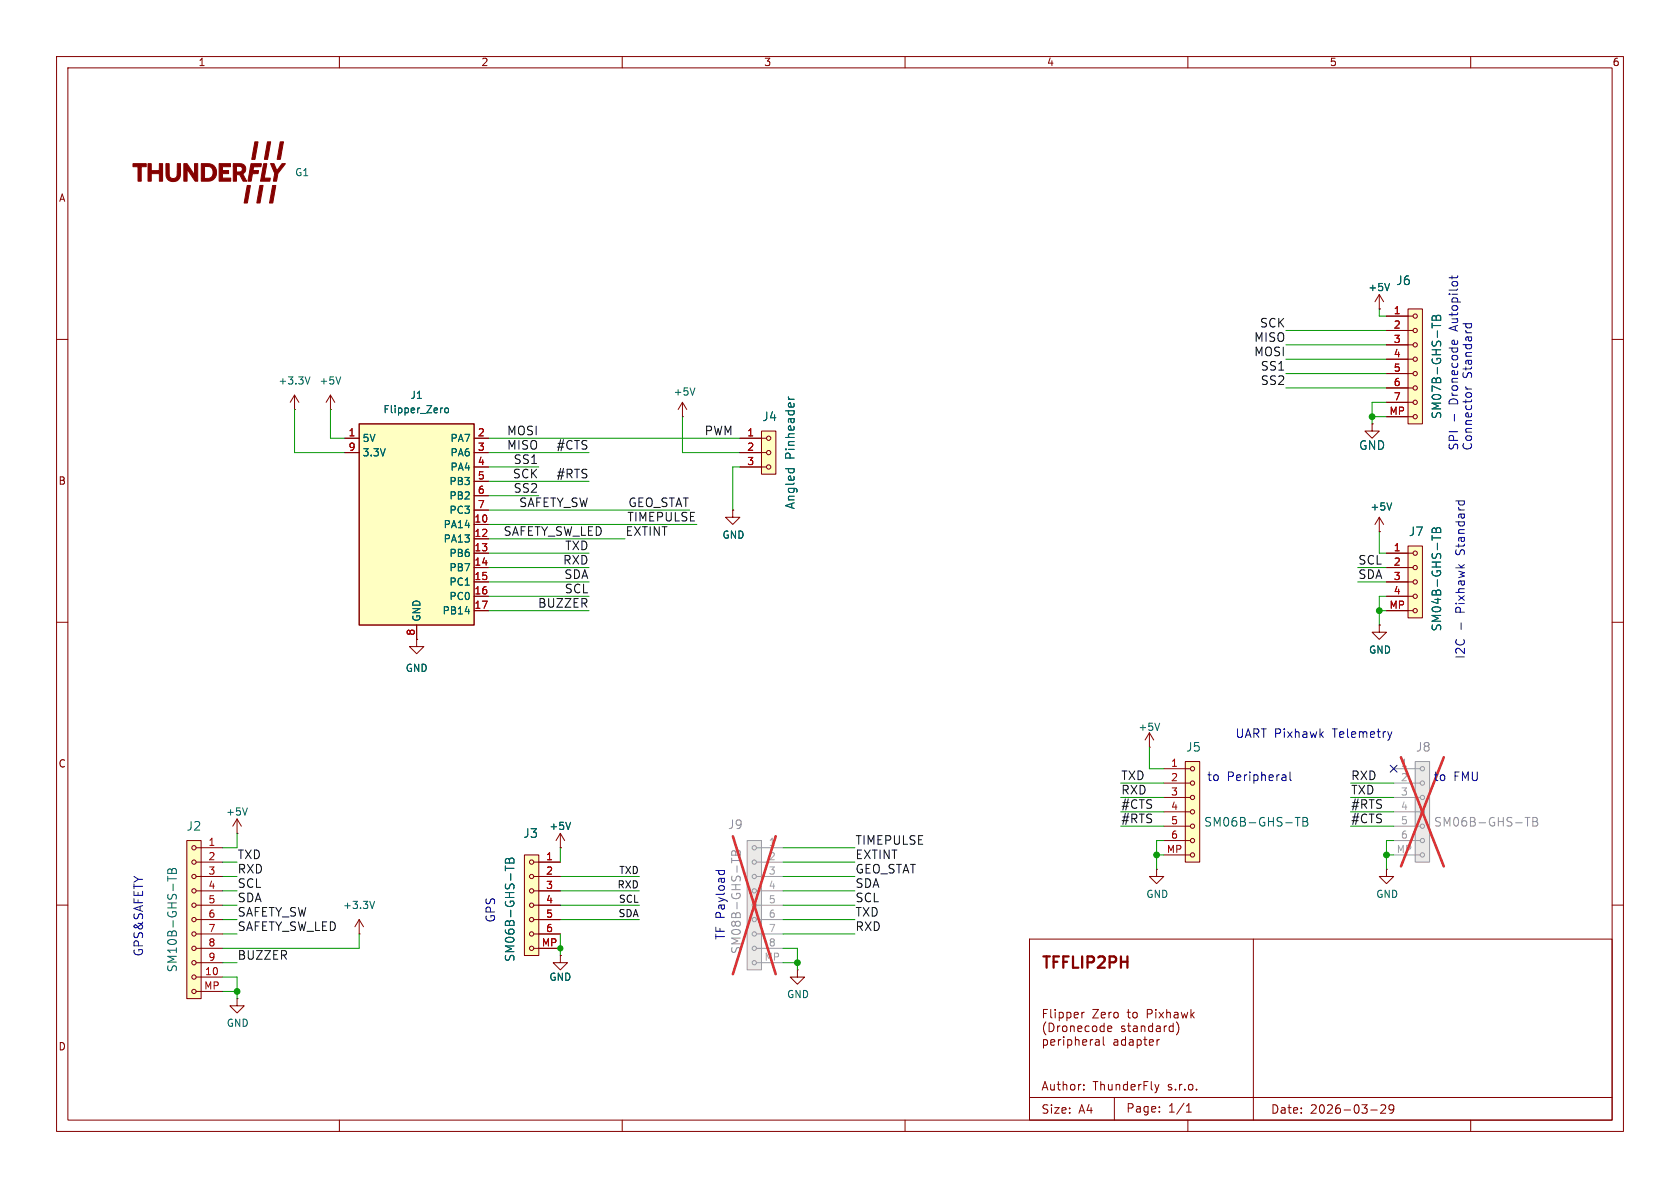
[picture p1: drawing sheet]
<svg xmlns="http://www.w3.org/2000/svg" width="297mm" height="210mm" viewBox="0 0 297 210" stroke-linecap="round" stroke-linejoin="round" font-family="sans-serif">
<g fill="none" stroke="#840000" stroke-width=".18">
<path d="M10 10h277v190h-277zM12 12h273v186h-273zM60 10v2M110 10v2M160 10v2M210 10v2M260 10v2M10 60h2M285 60h2M10 110h2M285 110h2M10 160h2"/>
<path d="M41.9 176.5v1.3h1.3l-1.3 1.3-1.3-1.3h1.3M41.9 176.5h.1M182 166h103v32h-103zM184.5 179.2h.5M185.2 178.4h-.7v1.5M185.8 178.4v1.3l.2 .2M186.5 178.4v.2M186.5 178.9v1M187.3 178.9v1.5M187.3 179l.4-.1 .3 .3v.5l-.2 .2h-.5M188.6 179l.4-.1 .3 .3v.5l-.1 .2h-.6M188.6 178.9v1.5"/>
<path d="M189.9 179.4l.7-.1-.1-.3-.4-.1-.2 .3 .1 .7h.5M191.3 178.9v1M191.7 178.9l-.3 .1-.1 .2M193.2 178.4h1l-1 1.5h1M194.7 179.4l.7-.1-.1-.3-.4-.1-.2 .3 .1 .7h.5M196 178.9v1M196.5 178.9l-.3 .1-.2 .2M197 179l.4-.1 .3 .3v.5l-.3 .2h-.4l-.1-.2v-.5zM199.3 178.9h.5M199.5 178.4v1.3l.3 .2M200.4 179l.4-.1 .2 .3v.5l-.2 .2h-.4l-.1-.2v-.5zM202.8 179.2h.7l.2-.3-.1-.3-.2-.2h-.6v1.5"/>
<path d="M204.3 178.4v.2M204.3 178.9v1M204.9 178.9l.8 1M205.7 178.9l-.8 1M206.3 179.1l.2-.2 .3 .1 .1 .9M206.3 178.4v1.5M207.6 179h.6l.1 .9M208.3 179.3l-.5 .1a.29 .29 0 0 0-.3 .3 .29 .29 0 0 0 .3 .2h.5M208.8 178.9l.3 1 .3-.7 .3 .7 .3-1M210.5 178.4v1.5M210.7 179.4l.4 .5M211.1 178.9l-.6 .6"/>
<path d="M221.6 166v32M285 160h2M60 198v2M110 198v2M160 198v2M182 194h103M184.5 183.8v1.5M184.6 183.8h-.1M184.9 183.8l.3 .3v.4l-.3 .3-.4-.1M186 183.8l-.2 .2v.6l.2 .2 .4-.1M186.3 183.8l.2 .3-.7 .2M187.1 183.8v1"/>
<path d="M187.4 183.8l-.3 .3M188 183.8v1M188.8 183.8v1.5M188.9 183.8h-.1M189.2 183.8l.3 .3v.4l-.3 .3-.4-.1M190.1 183.3v1.5M190.3 183.8l-.2 .1M190.5 183.8l.3 .2v.8M191 181.4l.3 .3-.8 .2M191.2 182.3l-.2 .1M191.4 184.3l.7-.2-.1-.3h-.4l-.2 .2 .1 .7h.5M191.6 192.6v.1"/>
<path d="M191.6 191.8v.1M192.4 181.4h-.4l-.2 .2 .1 .6 .5 .2M192.8 183.8v1M193.2 183.8h-.3l-.1 .3M193.7 183.8h.6v1M194.3 184.1l-.5 .1a.29 .29 0 0 0-.2 .3 .29 .29 0 0 0 .2 .3l.5-.1M195 183.3v1.3l.3 .2M197 183.8h.5l.1 1M197 194v4M197.6 184.1l-.5 .1a.29 .29 0 0 0-.2 .3 .29 .29 0 0 0 .2 .3l.5-.1M198.3 182.3l.4 .1M198.7 181.4h-.4v.2v.2l.4 .1"/>
<path d="M199 183.8h-.5l-.2 .3v.4l.1 .2h.6M199 183.3v1.5M199.7 183.8h.6v1M200.3 184.1l-.5 .1a.29 .29 0 0 0-.2 .3 .29 .29 0 0 0 .2 .3l.5-.1M201 183.8v1.5M201 183.8h.5l.3 .3v.4l-.2 .2h-.6M201.8 181.5l.2-.1h.3l.1 1M201.8 181.4v1M202.2 183.8h.6M202.4 183.3v1.3l.4 .2M203.2 184.3l.7-.2-.1-.3h-.4l-.2 .2 .1 .7h.5M203.8 181.4h-.5l-.3 .2v.5l.2 .2h.6"/>
<path d="M203.8 180.9v1.5M204.2 191.7l.3 1M204.5 181.4h.5l.1 1M204.5 192.7l-.1 .4M204.5 183.8v1M204.9 191.7l-.4 1M205 196.5v.1M205 195.7v.1M205 183.8h-.3l-.2 .3M205.1 181.7l-.5 .1a.29 .29 0 0 0-.2 .3 .29 .29 0 0 0 .2 .3l.5-.1M205.8 181.4v1M206.3 181.4h-.3l-.2 .2"/>
<path d="M207.4 181.4h-.4l-.3 .2v.5l.1 .2h.6M207.4 180.9v1.5M208 180.6a1.72 1.72 0 0 1 0 2.3M209.7 196.6h.9M209.7 195.5l.5-.4v1.5M210 198v2M242.3 196.2h1.2M244.1 195.4l.6-.1 .2 .1 .1 .3-1 1.1h1M246.4 195.9l-.3 .3h-.3l-.3-.3 .2-.5 .4-.1 .2 .1a.99 .99 0 0 1-.3 1.4h-.3M260 198v2"/>
</g>
<path d="M248.9 96.5h2.6v12.7h-2.6z" fill="#ffffc2"/>
<g fill="none" stroke="#840000" stroke-width=".18">
<path d="M245.1 97.8h4.7M248.9 96.5h2.6v12.7h-2.6zM245.1 100.3h4.7M245.1 102.9h4.7M245.1 105.4h4.7M245.1 108h4.7"/>
<circle cx="250.2" cy="97.8" r=".38"/>
<circle cx="250.2" cy="108" r=".38"/>
<circle cx="250.2" cy="102.9" r=".38"/>
<circle cx="250.2" cy="105.4" r=".38"/>
<circle cx="250.2" cy="100.3" r=".38"/>
</g>
<path d="M253.2 94.6v.9M253.2 95.1h1.5M253.2 93.5l.4-.2 .3 .3a.41 .41 0 0 1 .4-.3 .41 .41 0 0 1 .4 .3v.5h-1.5zM253.9 93.6v.5" fill="none" stroke="#006464" stroke-width=".18"/>
<path d="M92.7 151.1h2.5v17.8h-2.5z" fill="#ffffc2"/>
<g fill="none" stroke="#840000" stroke-width=".18">
<path d="M129.5 90.2v1.2h1.3l-1.3 1.3-1.2-1.3h1.2M129.5 90.2h.1M73.7 113v1.3h-1.3l1.3 1.3 1.2-1.3h-1.2M73.7 113h.1M203.2 132.1h.1M203.2 129.5l-.8 1.3M203.2 129.5l.8 1.3M203.2 129.5v2.6M92.7 151.1h2.5v17.8h-2.5zM94.4 152.4h4.7M94.4 154.9h4.7M94.4 157.5h4.7"/>
<path d="M99.1 149.9h.1M99.1 147.3l-.8 1.3M99.1 147.3l.7 1.3M99.1 147.3v2.6M94.4 160h4.7M94.4 162.6h4.7M94.4 165.1h4.7M94.4 167.6h4.7M99.1 168.9v1.3h1.2l-1.2 1.3-1.3-1.3h1.3M99.1 168.9h.1M141 171.5v1.2h1.2l-1.2 1.3-1.3-1.3h1.3M141 171.5h.1"/>
<circle cx="94" cy="152.4" r=".38"/>
<circle cx="94" cy="154.9" r=".38"/>
<circle cx="94" cy="157.5" r=".38"/>
<circle cx="94" cy="160" r=".38"/>
<circle cx="94" cy="167.6" r=".38"/>
<circle cx="94" cy="165.1" r=".38"/>
<circle cx="94" cy="162.6" r=".38"/>
</g>
<path d="M205 127.8l-.4 1.3M89.3 153.1v.8M89.3 153.5h1.6M89.5 151.8h.3l.3 .2a.41 .41 0 0 1 .3-.3 .41 .41 0 0 1 .5 .3v.6h-1.6v-.6zM90.1 152v.6M100.9 145.4l-.4 1.2" fill="none" stroke="#006464" stroke-width=".18"/>
<path d="M134.6 76.2h2.6v7.6h-2.6z" fill="#ffffc2"/>
<g fill="none" stroke="#840000" stroke-width=".18">
<path d="M120.6 73.7h.1M120.6 71.1l-.7 1.3M120.6 71.1l.8 1.3M120.6 71.1v2.6M130.8 77.5h4.7M134.6 76.2h2.6v7.6h-2.6zM130.8 80h4.7M130.8 82.6h4.7M41.9 147.3h.1M41.9 144.8l-.8 1.3M41.9 144.8l.8 1.3M41.9 144.8v2.5"/>
<path d="M245.1 153.7v1.2h1.3l-1.3 1.3-1.3-1.3h1.3M245.1 153.7h.1"/>
<circle cx="135.9" cy="77.5" r=".38"/>
<circle cx="135.9" cy="80" r=".38"/>
<circle cx="135.9" cy="82.6" r=".38"/>
</g>
<path d="M122.8 68.6l-.4 1.2M139.4 70.6h1M139.4 70.2l.1 .2 .2 .2M138.9 82.9h1.5M139.5 82.9l-.1 .1M140.3 82.9l.1 .1M43.7 142.8l-.4 1.3" fill="none" stroke="#006464" stroke-width=".18"/>
<path d="M63.5 74.9h20.3v35.6h-20.3z" fill="#ffffc2"/>
<path d="M63.5 74.9h20.3v35.6h-20.3z" fill="none" stroke="#840000" stroke-width=".25"/>
<g fill="none" stroke="#840000" stroke-width=".18">
<path d="M52.1 72.4h.1M52.1 69.9l.7 1.2M52.1 69.9l-.8 1.2M52.1 69.9v2.5M58.4 72.4h.1M58.4 69.9l.8 1.2M58.4 69.9l-.7 1.2M58.4 69.9v2.5M61 77.5h2.5M83.8 77.5h2.6M61 80h2.5M83.8 80h2.6"/>
<path d="M83.8 82.6h2.6M83.8 85.1h2.6M83.8 87.6h2.6M83.8 90.2h2.6M83.8 92.7h2.6M83.8 95.3h2.6M83.8 97.8h2.6M73.7 110.5v2.5M83.8 100.3h2.6M83.8 102.9h2.6M83.8 105.4h2.6M83.8 108h2.6"/>
</g>
<path d="M54.8 66.6l-.4 1.3M60.2 66.6l-.4 1.3M78.7 72.2l.3-.1 .3 .3v.3l-.3 .3-.3-.1-.1-.2z" fill="none" stroke="#006464" stroke-width=".18"/>
<g fill="#840000" stroke="#840000" stroke-width=".18">
<path d="M23.5 28.9h2.4v.6h-.9v2.5h-.6v-2.5h-.9z"/>
<path d="M26.2 28.9h.5v1.3h1.5v-1.3h.5v3.1h-.5v-1.3h-1.5v1.3h-.5z"/>
<path d="M29.3 28.9h.6v1.5a.78 .78 0 0 0 .3 1 .78 .78 0 0 0 1-.2l.1-2.3h.6v1.2a1.52 1.52 0 0 1-1.3 2 1.52 1.52 0 0 1-1.3-2z"/>
<path d="M32.5 28.9h.6l1.3 2v-2h.6v3.1h-.5l-1.4-2.1v2.1h-.6z"/>
<path d="M35.6 28.9h.7a1.61 1.61 0 0 1 2 1.6 1.61 1.61 0 0 1-2 1.5h-.7v-.5h1a1.05 1.05 0 0 0 1.1-1 1.05 1.05 0 0 0-1.2-1.1h-.3v2.1h-.6z"/>
<path d="M38.7 28.9h2v.6h-1.4v.6h1.1v.6h-1.1v.8h1.5v.5h-2.1z"/>
<path d="M41.2 28.9h.7a1.12 1.12 0 0 1 1.5 1.2l-.5 .6 .7 1.3h-.6l-.6-1.1h-.6v1.1h-.6v-2.6h.6v1a.69 .69 0 0 0 1-.7 .79 .79 0 0 0-1-.3h-.6z"/>
<path d="M43.7 32.8h.6l-.5 2.9a.2 .2 0 0 1-.1 .2 .2 .2 0 0 1-.3 0h-.2z"/>
<path d="M44.4 28.9h1.8l-.1 .6h-1.3v.6l.9 .1-.1 .5h-1l-.1 .8a.44 .44 0 0 1-.2 .5 .44 .44 0 0 1-.4 0z"/>
<path d="M45.1 25.1h.5l-.5 3.1h-.6z"/>
<path d="M45.9 32.8h.6l-.5 3.1h-.6z"/>
<path d="M47.3 25.1h.6l-.6 3.1h-.6z"/>
<path d="M46.6 28.9h.6l-.5 2.6h1.1l-.1 .5h-1.6z"/>
<path d="M48.2 32.8h.6l-.6 3.1h-.6z"/>
<path d="M47.8 28.9h.6l.6 1.2 .9-1.2h.5l-.2 .4a3.6 3.6 0 0 0-1.2 2l-.1 .7h-.6l.3-1.3z"/>
<path d="M49.5 25.1h.6l-.4 2.6a.42 .42 0 0 1-.2 .5 .42 .42 0 0 1-.5 0z"/>
</g>
<path d="M33 148.6h2.6v27.9h-2.6z" fill="#ffffc2"/>
<g fill="none" stroke="#840000" stroke-width=".18">
<path d="M33 148.6h2.6v27.9h-2.6zM34.7 149.9h4.7M34.7 152.4h4.7M34.7 154.9h4.7M34.7 157.5h4.7M34.7 160h4.7M34.7 162.6h4.7M34.7 165.1h4.7M34.7 167.6h4.7M34.7 170.2h4.7M34.7 172.7h4.7M34.7 175.3h4.7"/>
<circle cx="34.3" cy="152.4" r=".38"/>
<circle cx="34.3" cy="157.5" r=".38"/>
<circle cx="34.3" cy="149.9" r=".38"/>
<circle cx="34.3" cy="154.9" r=".38"/>
<circle cx="34.3" cy="175.3" r=".38"/>
<circle cx="34.3" cy="172.7" r=".38"/>
<circle cx="34.3" cy="170.2" r=".38"/>
<circle cx="34.3" cy="160" r=".38"/>
<circle cx="34.3" cy="162.6" r=".38"/>
<circle cx="34.3" cy="167.6" r=".38"/>
<circle cx="34.3" cy="165.1" r=".38"/>
</g>
<path d="M29.7 154.9v.9M29.7 155.3h1.5M29.7 153.7l.4-.1 .3 .3a.41 .41 0 0 1 .3-.4 .41 .41 0 0 1 .5 .3v.6h-1.5zM30.4 153.9v.5" fill="none" stroke="#006464" stroke-width=".18"/>
<path d="M248.9 54.6h2.6v20.3h-2.6z" fill="#ffffc2"/>
<g fill="none" stroke="#840000" stroke-width=".18">
<path d="M243.8 54.6h.1M243.8 52.1l.8 1.2M243.8 52.1l-.7 1.2M243.8 52.1v2.5M245.1 55.9h4.7M245.1 58.4h4.7M248.9 54.6h2.6v20.3h-2.6zM242.6 74.9v1.3h-1.3l1.3 1.3 1.2-1.3h-1.2M242.6 74.9h.1M245.1 61h4.7M245.1 63.5h4.7M245.1 66h4.7"/>
<path d="M245.1 68.6h4.7M245.1 71.1h4.7M245.1 73.7h4.7M243.8 94h.1M243.8 91.4v2.6M243.8 91.4l-.7 1.3M243.8 91.4l.8 1.3M63.5 165.1h.1M63.5 162.6l.8 1.2M63.5 162.6l-.8 1.2M63.5 162.6v2.5"/>
<circle cx="250.2" cy="58.4" r=".38"/>
<circle cx="250.2" cy="55.9" r=".38"/>
<circle cx="250.2" cy="68.6" r=".38"/>
<circle cx="250.2" cy="73.7" r=".38"/>
<circle cx="250.2" cy="61" r=".38"/>
<circle cx="250.2" cy="71.1" r=".38"/>
<circle cx="250.2" cy="63.5" r=".38"/>
<circle cx="250.2" cy="66" r=".38"/>
</g>
<path d="M245.7 50.1l-.5 1.3M253.2 57.1v.9M253.2 57.5h1.5M253.2 56l.4-.2 .3 .3a.41 .41 0 0 1 .4-.4 .41 .41 0 0 1 .4 .3v.6h-1.5zM253.9 56.1v.5M246 88.9l-.4 1.3M66.2 159.3l-.4 1.3" fill="none" stroke="#006464" stroke-width=".18"/>
<path d="M250.2 134.6h2.5v17.8h-2.5z" fill="#ebeae8"/>
<g fill="none" stroke="#9c9b98" stroke-width=".18">
<path d="M246.4 135.9h4.7M246.4 138.4h4.7M250.2 134.6h2.5v17.8h-2.5zM246.4 141h4.7M246.4 143.5h4.7M246.4 146.1h4.7M246.4 148.6h4.7M246.4 151.1h4.7"/>
<circle cx="251.5" cy="135.9" r=".38"/>
<circle cx="251.5" cy="138.4" r=".38"/>
<circle cx="251.5" cy="146.1" r=".38"/>
<circle cx="251.5" cy="143.5" r=".38"/>
<circle cx="251.5" cy="151.1" r=".38"/>
<circle cx="251.5" cy="148.6" r=".38"/>
<circle cx="251.5" cy="141" r=".38"/>
</g>
<path d="M269.6 144.5h.9M270 144.5v1.5M271 144.5h.5l.2 .1 .1 .3-.3 .3a.41 .41 0 0 1 .4 .4 .41 .41 0 0 1-.3 .4h-.6zM271 145.2h.5" fill="none" stroke="#939391" stroke-width=".18"/>
<path d="M247.7 133.9l7.5 19.3M255.2 133.9l-7.5 19.3" fill="none" stroke="#e12e31" stroke-width=".46"/>
<path d="M204.5 153.7v1.2h1.2l-1.2 1.3-1.3-1.3h1.3M204.5 153.7h.1" fill="none" stroke="#840000" stroke-width=".18"/>
<path d="M132.1 148.6h2.5v22.9h-2.5z" fill="#ebeae8"/>
<g fill="none" stroke="#9c9b98" stroke-width=".18">
<path d="M132.1 148.6h2.5v22.9h-2.5zM133.7 149.9h4.7M133.7 152.4h4.7M133.7 154.9h4.7M133.7 157.5h4.7M133.7 160h4.7M133.7 162.6h4.7M133.7 165.1h4.7M133.7 167.6h4.7M133.7 170.2h4.7"/>
<circle cx="133.4" cy="157.5" r=".38"/>
<circle cx="133.4" cy="149.9" r=".38"/>
<circle cx="133.4" cy="152.4" r=".38"/>
<circle cx="133.4" cy="154.9" r=".38"/>
<circle cx="133.4" cy="170.2" r=".38"/>
<circle cx="133.4" cy="162.6" r=".38"/>
<circle cx="133.4" cy="167.6" r=".38"/>
<circle cx="133.4" cy="160" r=".38"/>
<circle cx="133.4" cy="165.1" r=".38"/>
</g>
<path d="M129.3 151.7v.9M129.3 152.1h1.6M129.5 150.4h.3l.3 .3a.41 .41 0 0 1 .3-.4 .41 .41 0 0 1 .5 .3v.6h-1.6v-.5zM130.1 150.7v.5" fill="none" stroke="#939391" stroke-width=".18"/>
<path d="M129.6 147.8l7.5 24.4M137.1 147.8l-7.5 24.4" fill="none" stroke="#e12e31" stroke-width=".46"/>
<path d="M243.8 110.5v1.3h1.3l-1.3 1.2-1.2-1.2h1.2M243.8 110.5h.1" fill="none" stroke="#840000" stroke-width=".18"/>
<path d="M209.5 134.6h2.6v17.8h-2.6z" fill="#ffffc2"/>
<g fill="none" stroke="#840000" stroke-width=".18">
<path d="M243.8 54.6h.1M245.1 55.9h3.8M245.1 58.4h3.8M61 77.5h2.5M83.8 77.5h2.6M130.8 77.5h3.8M242.6 74.9h.1M245.1 61h3.8M245.1 63.5h3.8M245.1 66h3.8M245.1 68.6h3.8M245.1 71.1h3.8"/>
<path d="M245.1 73.7h3.8M61 80h2.5M83.8 80h2.6M83.8 82.6h2.6M83.8 85.1h2.6M83.8 87.6h2.6M83.8 90.2h2.6M83.8 92.7h2.6M83.8 95.3h2.6M83.8 97.8h2.6M129.5 90.2h.1M130.8 80h3.8"/>
<path d="M130.8 82.6h3.8M243.8 94h.1M245.1 97.8h3.8M73.7 113h.1M73.7 110.5v2.5M83.8 100.3h2.6M83.8 102.9h2.6M83.8 105.4h2.6M83.8 108h2.6M243.8 110.5h.1M245.1 100.3h3.8M245.1 102.9h3.8"/>
<path d="M245.1 105.4h3.8M245.1 108h3.8M205.7 135.9h4.7M205.7 138.4h4.7M209.5 134.6h2.6v17.8h-2.6zM95.2 152.4h3.9M95.2 154.9h3.9M95.2 157.5h3.9M99.1 149.9h.1M205.7 141h4.7M205.7 143.5h4.7M205.7 146.1h4.7"/>
<path d="M205.7 148.6h4.7M205.7 151.1h4.7M95.2 160h3.9M95.2 162.6h3.9M95.2 165.1h3.9M95.2 167.6h3.9M99.1 168.9h.1"/>
<circle cx="210.8" cy="135.9" r=".38"/>
<circle cx="210.8" cy="138.4" r=".38"/>
<circle cx="210.8" cy="143.5" r=".38"/>
<circle cx="210.8" cy="141" r=".38"/>
<circle cx="210.8" cy="146.1" r=".38"/>
<circle cx="210.8" cy="148.6" r=".38"/>
<circle cx="210.8" cy="151.1" r=".38"/>
</g>
<g fill="none" stroke="#006464" stroke-width=".18">
<path d="M245.7 50.1l-.5 1.3M253.2 57.1v.9M253.2 57.5h1.5M253.2 56l.4-.2 .3 .3a.41 .41 0 0 1 .4-.4 .41 .41 0 0 1 .4 .3v.6h-1.5zM253.9 56.1v.5M78.7 72.2l.3-.1 .3 .3v.3l-.3 .3-.3-.1-.1-.2zM139.4 70.6h1M139.4 70.2l.1 .2 .2 .2M138.9 82.9h1.5M139.5 82.9l-.1 .1M140.3 82.9l.1 .1M246 88.9l-.4 1.3"/>
<path d="M253.2 94.6v.9M253.2 95.1h1.5M253.2 93.5l.4-.2 .3 .3a.41 .41 0 0 1 .4-.3 .41 .41 0 0 1 .4 .3v.5h-1.5zM253.9 93.6v.5M89.3 153.1v.8M89.3 153.5h1.6M89.5 151.8h.3l.3 .2a.41 .41 0 0 1 .3-.3 .41 .41 0 0 1 .5 .3v.6h-1.6v-.6zM90.1 152v.6M100.9 145.4l-.4 1.2M229 144.5h.8M229.4 144.5v1.5M230.3 144.5h.6l.2 .1v.3l-.2 .3a.41 .41 0 0 1 .3 .4 .41 .41 0 0 1-.3 .4h-.6z"/>
<path d="M230.3 145.2h.6"/>
</g>
<g fill="none" stroke="#009600" stroke-width=".18">
<path d="M227.3 58.4h17.8M243.8 54.6v1.3h1.3M52.1 72.4v7.6h8.9M58.4 72.4v5.1h2.6M86.4 77.5h44.4M120.6 73.7v6.3h10.2M227.3 66h17.8M227.3 61h17.8M227.3 63.5h17.8M227.3 68.6h17.8M242.6 73.7h2.5M245.1 71.1h-2.5v3.8"/>
<path d="M86.4 80h17.7M86.4 97.8h17.7M86.4 92.7h36.8M86.4 82.6h8.8M86.4 87.6h8.8M86.4 95.3h24.1M86.4 85.1h17.7M86.4 90.2h35.5M130.8 82.6h-1.3v7.6M243.8 94v3.8h1.3M86.4 108h17.7M86.4 100.3h17.7"/>
<path d="M86.4 105.4h17.7M86.4 102.9h17.7M240 100.3h5.1M240 102.9h5.1M243.8 108h1.3M245.1 105.4h-1.3v5.1M198.1 138.4h7.6M203.2 132.1v3.8h2.5M238.8 138.4h7.6M39.4 152.4h2.5M39.4 154.9h2.5M39.4 157.5h2.5"/>
<path d="M41.9 147.3v2.6h-2.5M99.1 154.9h13.9M99.1 157.5h13.9M99.1 149.9v2.5M138.4 152.4h12.7M138.4 154.9h12.7M138.4 157.5h12.7M138.4 149.9h12.7M198.1 146.1h7.6M198.1 143.5h7.6M198.1 141h7.6M204.5 151.1h1.2"/>
<path d="M205.7 148.6h-1.2v5.1M238.8 146.1h7.6M238.8 143.5h7.6M238.8 141h7.6M245.1 151.1h1.3M246.4 148.6h-1.3v5.1M39.4 165.1h2.5M39.4 160h2.5M39.4 170.2h2.5M39.4 162.6h2.5M39.4 172.7h2.5v3.8M39.4 175.3h2.5"/>
<path d="M63.5 165.1v2.5h-24.1M99.1 160h13.9M99.1 165.1v3.8M99.1 162.6h13.9M138.4 165.1h12.7M138.4 160h12.7M138.4 167.6h2.6v3.9M138.4 170.2h2.6M138.4 162.6h12.7"/>
</g>
<path d="M245.8 135.3l1.2 1.2M247 135.3l-1.2 1.2" fill="none" stroke="#000084" stroke-width=".18"/>
<g fill="none" stroke="#0000c2" stroke-width=".18">
<path d="M256.7 48.7v.6M257.7 48.7l-.2 .4h-1.3M258.6 57.2h1.6M259.2 57.2v.6M260.1 57.2v.6M256.7 60.6l.1-.4 .2-.1 .2 .8M257.1 73.3v1.1M257.6 60.2l.1 .4M259.1 68.8h1.1M259.1 68.3l.1 .3 .2 .2M257.4 88.5h1.5M257.9 88.5v.5"/>
<path d="M258.8 88.5l.1 .5M258.3 110.1v1.2M227.1 137l.2 .2v.8M227.3 137.9l-.5 .1M227.3 137.3l-.5 .1M228.1 136.5v1.3l.2 .2M233.5 129.8l.4 .6M233.9 129.3l-.5 .6M246.1 129.3l-.4 1.1M126.6 153.9h1.5M127.1 153.9v.4M128 153.9l.1 .4"/>
</g>
<g fill="#009600" stroke="#009600" stroke-width=".18">
<circle cx="141" cy="170.2" r=".51"/>
<circle cx="204.5" cy="151.1" r=".51"/>
<circle cx="242.6" cy="73.7" r=".51"/>
<circle cx="41.9" cy="175.3" r=".51"/>
<circle cx="99.1" cy="167.6" r=".46"/>
<circle cx="243.8" cy="108" r=".51"/>
<circle cx="245.1" cy="151.1" r=".51"/>
</g>
<text font-size="2.8" fill="#840000" x="184" y="171.8">TFFLIP2PH</text>
<g font-size="2.1" fill="#006464">
<text x="246.8" y="50.6">J6</text>
<text x="134.7" y="74.7">J4</text>
<text x="255" y="74.2" transform="rotate(-90 255 74.2)">SM07B-GHS-TB</text>
<text x="140.7" y="81.3" transform="rotate(-90 140.7 81.3)">Pinheader</text>
<text x="240.2" y="79.7">GND</text>
<text x="140.7" y="90.1" transform="rotate(-90 140.7 90.1)">Angled</text>
<text x="249" y="95">J7</text>
<text x="255" y="111.7" transform="rotate(-90 255 111.7)">SM04B-GHS-TB</text>
<text x="209.6" y="133.1">J5</text>
<text x="32.9" y="147">J2</text>
<text x="92.4" y="148.3">J3</text>
<text x="212.8" y="146.3">SM06B-GHS-TB</text>
<text x="31.5" y="172" transform="rotate(-90 31.5 172)">SM10B-GHS-TB</text>
<text x="91.2" y="170.1" transform="rotate(-90 91.2 170.1)">SM06B-GHS-TB</text>
</g>
<g font-size="2.1" fill="#0f0f0f">
<text x="222.7" y="58">SCK</text>
<text x="221.7" y="63.1">MOSI</text>
<text x="221.7" y="60.5">MISO</text>
<text x="222.8" y="65.6">SS1</text>
<text x="222.8" y="68.2">SS2</text>
<text x="89.6" y="77.1">MOSI</text>
<text x="124.5" y="77.1">PWM</text>
<text x="89.6" y="79.6">MISO</text>
<text x="90.7" y="82.1">SS1</text>
<text x="98.3" y="79.6">#CTS</text>
<text x="90.6" y="84.7">SCK</text>
<text x="90.7" y="87.2">SS2</text>
<text x="91.7" y="89.8">SAFETY_SW</text>
<text x="98.3" y="84.7">#RTS</text>
<text x="111" y="89.8">GEO_STAT</text>
<text x="89" y="94.8">SAFETY_SW_LED</text>
<text x="110.5" y="94.8">EXTINT</text>
<text x="110.8" y="92.3">TIMEPULSE</text>
<text x="99.5" y="99.9">RXD</text>
<text x="99.9" y="97.4">TXD</text>
<text x="240" y="99.9">SCL</text>
<text x="95.1" y="107.5">BUZZER</text>
<text x="99.7" y="102.5">SDA</text>
<text x="99.8" y="105">SCL</text>
<text x="240" y="102.5">SDA</text>
<text x="198.1" y="138">TXD</text>
<text x="198.1" y="143.1">#CTS</text>
<text x="198.1" y="140.6">RXD</text>
<text x="238.8" y="140.6">TXD</text>
<text x="238.8" y="143.1">#RTS</text>
<text x="238.8" y="138">RXD</text>
<text x="151.1" y="149.4">TIMEPULSE</text>
<text x="198.1" y="145.6">#RTS</text>
<text x="238.8" y="145.6">#CTS</text>
<text x="41.9" y="152">TXD</text>
<text x="41.9" y="154.5">RXD</text>
<text x="151.1" y="152">EXTINT</text>
<text x="151.1" y="154.5">GEO_STAT</text>
<text x="41.9" y="159.6">SDA</text>
<text x="41.9" y="157.1">SCL</text>
<text x="151.1" y="159.6">SCL</text>
<text x="151.1" y="157.1">SDA</text>
<text x="41.9" y="164.7">SAFETY_SW_LED</text>
<text x="41.9" y="162.1">SAFETY_SW</text>
<text x="151.1" y="162.1">TXD</text>
<text x="151.1" y="164.7">RXD</text>
<text x="41.9" y="169.8">BUZZER</text>
</g>
<g font-size="2.1" fill="#0000c2">
<text x="257.9" y="58.3" transform="rotate(-90 257.9 58.3)">Autopilot</text>
<text x="257.9" y="71.5" transform="rotate(-90 257.9 71.5)">Dronecode</text>
<text x="260.3" y="67" transform="rotate(-90 260.3 67)">Standard</text>
<text x="257.9" y="79.8" transform="rotate(-90 257.9 79.8)">SPI</text>
<text x="260.3" y="79.8" transform="rotate(-90 260.3 79.8)">Connector</text>
<text x="259.1" y="98" transform="rotate(-90 259.1 98)">Standard</text>
<text x="259.1" y="108.4" transform="rotate(-90 259.1 108.4)">Pixhawk</text>
<text x="259.1" y="116.6" transform="rotate(-90 259.1 116.6)">I2C</text>
<text x="218.4" y="130.6">UART Pixhawk</text>
<text x="235.6" y="130.6">Telemetry</text>
<text x="213.4" y="138.2">to</text>
<text x="216.9" y="138.2">Peripheral</text>
<text x="253.4" y="138.2">to</text>
<text x="257" y="138.2">FMU</text>
<text x="87.6" y="163.2" transform="rotate(-90 87.6 163.2)">GPS</text>
<text x="128.3" y="166.2" transform="rotate(-90 128.3 166.2)">TF Payload</text>
<text x="25.4" y="169.1" transform="rotate(-90 25.4 169.1)">GPS&amp;SAFETY</text>
</g>
<g font-size="2.1" fill="#939391">
<text x="250.2" y="133.1">J8</text>
<text x="128.6" y="146.8">J9</text>
<text x="253.4" y="146.3">SM06B-GHS-TB</text>
<text x="131.2" y="168.7" transform="rotate(-90 131.2 168.7)">SM08B-GHS-TB</text>
</g>
<g font-size="2.1" fill="#840000">
<text x="184" y="182.7">Flipper</text>
<text x="193" y="182.7">Zero</text>
<text x="199.3" y="182.7">to</text>
<text x="184" y="193">Author:</text>
<text x="184" y="197.1">Size:</text>
<text x="190.7" y="197.1">A4</text>
<text x="193.2" y="193">ThunderFly</text>
<text x="199" y="196.9">Page:</text>
<text x="206.5" y="193">s.r.o.</text>
<text x="206.5" y="196.9">1/1</text>
<text x="224.6" y="197.1">Date:</text>
<text x="231.6" y="197.1">2026-03-29</text>
</g>
<g font-size="1.8" fill="#840000">
<text x="35" y="11.9">1</text>
<text x="85" y="11.9">2</text>
<text x="135" y="11.9">3</text>
<text x="185" y="11.9">4</text>
<text x="235" y="11.9">5</text>
<text x="285" y="11.9">6</text>
<text x="10.3" y="35.9">A</text>
<text x="10.3" y="85.9">B</text>
<text x="10.3" y="135.9">C</text>
<text x="10.3" y="185.9">D</text>
</g>
<g font-size="1.8" fill="#006464">
<text x="52.1" y="31.3">G1</text>
<text x="241.8" y="51.7">+5V</text>
<text x="49.1" y="68.2">+3.3V</text>
<text x="56.4" y="68.2">+5V</text>
<text x="72.5" y="70.7">J1</text>
<text x="119" y="70.1">+5V</text>
<text x="67.7" y="73.3">Flipper_Zero</text>
<text x="64" y="78.3">5V</text>
<text x="64" y="80.9">3.3V</text>
<text x="79.5" y="78.3">PA7</text>
<text x="79.5" y="80.9">PA6</text>
<text x="79.5" y="83.4">PA4</text>
<text x="79.4" y="86">PB3</text>
<text x="79.4" y="88.5">PB2</text>
<text x="78.3" y="93.6">PA14</text>
<text x="79.4" y="91">PC3</text>
<text x="127.6" y="95.4">GND</text>
<text x="242.2" y="90.4">+5V</text>
<text x="78.3" y="96.1">PA13</text>
<text x="79.4" y="98.7">PB6</text>
<text x="79.4" y="101.2">PB7</text>
<text x="79.4" y="103.7">PC1</text>
<text x="79.4" y="106.3">PC0</text>
<text x="74.5" y="110" transform="rotate(-90 74.5 110)">GND</text>
<text x="78.1" y="108.8">PB14</text>
<text x="71.6" y="119">GND</text>
<text x="241.9" y="115.7">GND</text>
<text x="201.2" y="129.4">+5V</text>
<text x="39.9" y="144.4">+5V</text>
<text x="97" y="146.9">+5V</text>
<text x="60.6" y="160.9">+3.3V</text>
<text x="202.6" y="158.9">GND</text>
<text x="243.2" y="158.9">GND</text>
<text x="97" y="173.6">GND</text>
<text x="139" y="176.6">GND</text>
<text x="40" y="181.7">GND</text>
</g>
<g font-size="1.8" fill="#a90000">
<text x="246.3" y="55.6">1</text>
<text x="246.3" y="58.2">2</text>
<text x="246.3" y="60.7">3</text>
<text x="246.3" y="63.2">4</text>
<text x="246.3" y="65.8">5</text>
<text x="246.3" y="68.3">6</text>
<text x="246.3" y="70.9">7</text>
<text x="61.5" y="77.2">1</text>
<text x="84.4" y="77.2">2</text>
<text x="132" y="77.2">1</text>
<text x="245.6" y="73.4">MP</text>
<text x="61.5" y="79.8">9</text>
<text x="84.4" y="79.8">3</text>
<text x="84.4" y="82.3">4</text>
<text x="132" y="79.8">2</text>
<text x="132" y="82.3">3</text>
<text x="84.4" y="84.8">5</text>
<text x="84.4" y="87.4">6</text>
<text x="84.4" y="89.9">7</text>
<text x="83.8" y="92.5">10</text>
<text x="83.8" y="95">12</text>
<text x="83.8" y="97.5">13</text>
<text x="83.8" y="100.1">14</text>
<text x="246.3" y="97.5">1</text>
<text x="246.3" y="100.1">2</text>
<text x="83.8" y="102.6">15</text>
<text x="83.8" y="105.2">16</text>
<text x="83.8" y="107.7">17</text>
<text x="245.6" y="107.7">MP</text>
<text x="246.3" y="102.6">3</text>
<text x="246.3" y="105.2">4</text>
<text x="73.4" y="112.5" transform="rotate(-90 73.4 112.5)">8</text>
<text x="206.9" y="135.6">1</text>
<text x="206.9" y="138.2">2</text>
<text x="206.9" y="140.7">3</text>
<text x="206.9" y="143.3">4</text>
<text x="36.8" y="149.6">1</text>
<text x="206.9" y="145.8">5</text>
<text x="206.9" y="148.3">6</text>
<text x="36.8" y="152.1">2</text>
<text x="36.8" y="154.7">3</text>
<text x="96.4" y="152.1">1</text>
<text x="96.4" y="154.7">2</text>
<text x="206.2" y="150.9">MP</text>
<text x="36.8" y="157.2">4</text>
<text x="36.8" y="159.8">5</text>
<text x="96.4" y="157.2">3</text>
<text x="96.4" y="159.8">4</text>
<text x="36.8" y="162.3">6</text>
<text x="36.8" y="164.8">7</text>
<text x="36.8" y="167.4">8</text>
<text x="95.7" y="167.4">MP</text>
<text x="96.4" y="162.3">5</text>
<text x="96.4" y="164.8">6</text>
<text x="36.2" y="172.5">10</text>
<text x="36.8" y="169.9">9</text>
<text x="36" y="175">MP</text>
</g>
<g font-size="1.8" fill="#a5a4a2">
<text x="247.6" y="135.6">1</text>
<text x="247.6" y="138.2">2</text>
<text x="247.6" y="140.7">3</text>
<text x="247.6" y="143.3">4</text>
<text x="135.8" y="149.6">1</text>
<text x="247.6" y="145.8">5</text>
<text x="247.6" y="148.3">6</text>
<text x="135.8" y="152.1">2</text>
<text x="135.8" y="154.7">3</text>
<text x="246.8" y="150.9">MP</text>
<text x="135.8" y="157.2">4</text>
<text x="135.8" y="159.8">5</text>
<text x="135.8" y="162.3">6</text>
<text x="135.8" y="164.8">7</text>
<text x="135.8" y="167.4">8</text>
<text x="135.1" y="169.9">MP</text>
</g>
<g font-size="1.8" fill="#0f0f0f">
<text x="109.4" y="154.6">TXD</text>
<text x="109.1" y="157.1">RXD</text>
<text x="109.3" y="159.7">SCL</text>
<text x="109.2" y="162.2">SDA</text>
</g>
</svg>
